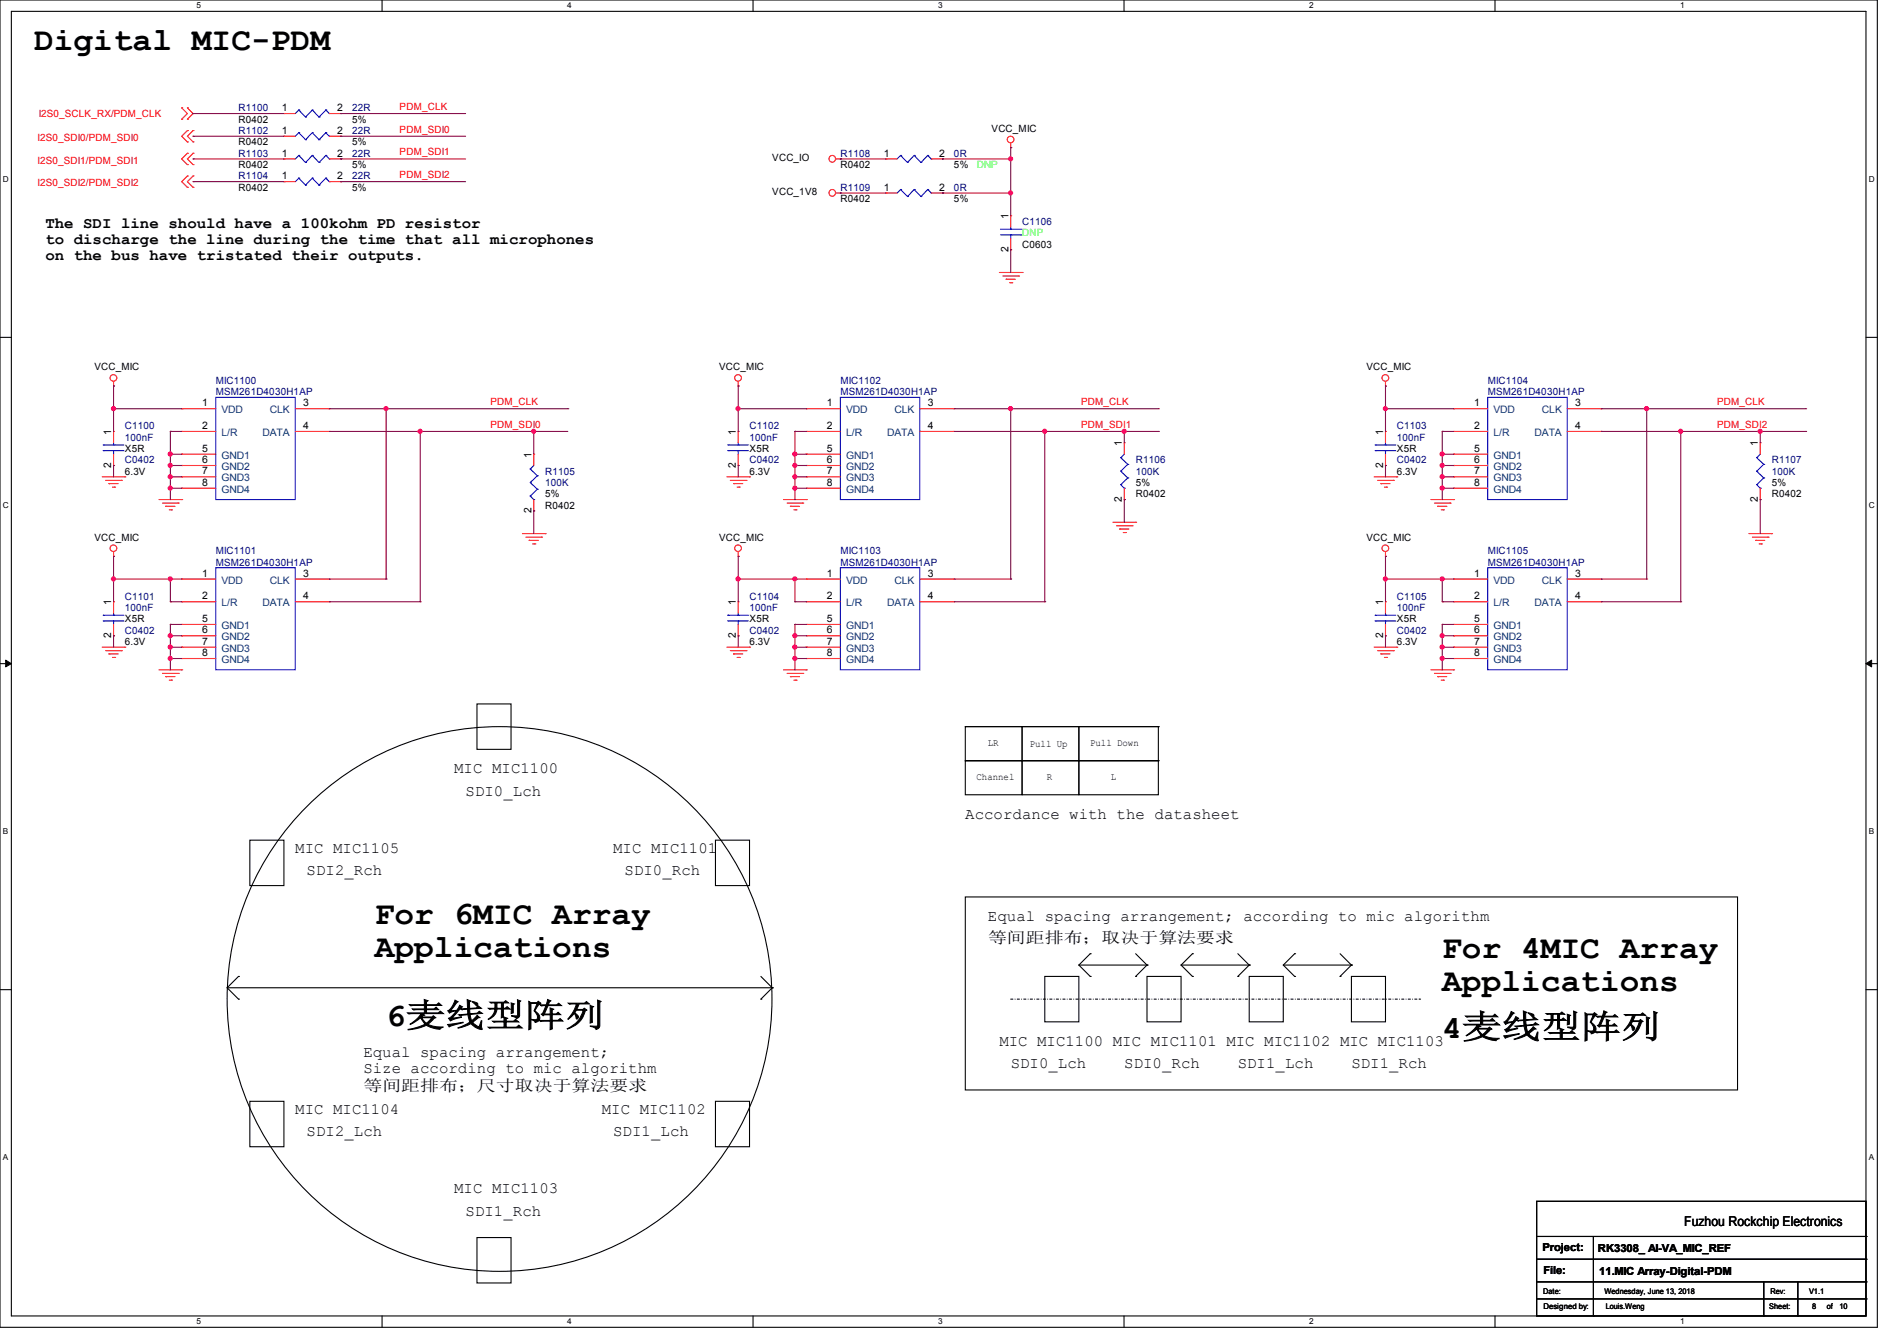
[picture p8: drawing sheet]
<svg xmlns="http://www.w3.org/2000/svg" width="297mm" height="210mm" viewBox="0 0 297 210" stroke-linecap="round" stroke-linejoin="round" font-family="sans-serif">
<path d="M0 0h293.9v207.9h-293.9zM1.8 1.8h290.3v204.3h-290.3z" fill="none" stroke="#000" stroke-width=".17"/>
<g fill="#fff">
<path d="M30.8 .2h.7v1.4h-.7z"/>
<path d="M30.8 206.2h.7v1.4h-.7z"/>
</g>
<path d="M59.8 0v1.8M59.8 206.1v1.8" fill="none" stroke="#000" stroke-width=".17"/>
<g fill="#fff">
<path d="M88.8 .2h.7v1.4h-.7z"/>
<path d="M88.8 206.2h.7v1.4h-.7z"/>
</g>
<path d="M117.9 0v1.8M117.9 206.1v1.8" fill="none" stroke="#000" stroke-width=".17"/>
<g fill="#fff">
<path d="M146.9 .2h.7v1.4h-.7z"/>
<path d="M146.9 206.2h.7v1.4h-.7z"/>
</g>
<path d="M176 0v1.8M176 206.1v1.8" fill="none" stroke="#000" stroke-width=".17"/>
<g fill="#fff">
<path d="M205 .2h.7v1.4h-.7z"/>
<path d="M205 206.2h.7v1.4h-.7z"/>
</g>
<path d="M234.1 0v1.8M234.1 206.1v1.8" fill="none" stroke="#000" stroke-width=".17"/>
<g fill="#fff">
<path d="M263.1 .2h.6v1.4h-.6z"/>
<path d="M263.1 206.2h.6v1.4h-.6z"/>
<path d="M.5 27.3h.9v1.4h-.9z"/>
<path d="M292.6 27.3h.9v1.4h-.9z"/>
<path d="M.5 78.4h.9v1.4h-.9z"/>
<path d="M292.6 78.4h.9v1.4h-.9z"/>
</g>
<path d="M0 52.8h1.8M292.1 52.8h1.8" fill="none" stroke="#000" stroke-width=".17"/>
<g fill="#fff">
<path d="M.5 129.5h.8v1.4h-.8z"/>
<path d="M292.6 129.5h.8v1.4h-.8z"/>
</g>
<path d="M0 103.9h1.8M292.1 103.9h1.8" fill="none" stroke="#000" stroke-width=".17"/>
<path d="M.9 103.4l.9 .5-.9 .5zM292.1 103.9l.9-.5v1z" fill="#000" stroke="#000" stroke-width=".16"/>
<g fill="#fff">
<path d="M.5 180.5h.8v1.4h-.8z"/>
<path d="M292.6 180.5h.8v1.4h-.8z"/>
</g>
<g fill="none" stroke="#000" stroke-width=".17">
<path d="M74.7 110.2h5.3v7.1h-5.3zM151.1 113.8h8.9v5.3h-8.9zM151.1 119.1h8.9v5.4h-8.9zM151.1 113.8h30.3M151.1 119.1h30.3M160 113.8h8.9v5.3h-8.9zM160 119.1h8.9v5.4h-8.9zM168.9 113.8h12.5v5.3h-12.5zM168.9 119.1h12.5v5.4h-12.5zM181.4 113.8h.1M181.4 119.1h.1M39.1 131.6h5.3v7.1h-5.3z"/>
<path d="M112 131.6h5.3v7.1h-5.3zM0 155h1.8M35.6 154.7l1.7 1.8M35.6 154.7h85.3M37.3 156.5h.1M37.3 152.9h.1M37.3 152.9l-1.7 1.8M119.1 156.5h.1M119.1 152.9l1.8 1.8M120.9 154.7h.1M120.9 154.7l-1.8 1.8M151.1 140.5h120.9v30.2h-120.9z"/>
<path d="M163.6 152.9h5.3v7.1h-5.3zM168.9 151.1h10.7M168.9 151.1l1.8 1.8M170.7 152.9h.1M170.7 149.4h.1M170.7 149.4l-1.8 1.7M177.8 152.9h.1M177.8 149.4l1.8 1.7M179.6 152.9h5.3v7.1h-5.3zM179.6 151.1h.1M179.6 151.1l-1.8 1.8M184.9 151.1h10.7"/>
<path d="M184.9 151.1l1.8 1.8M186.7 152.9h.1M186.7 149.4h.1M186.7 149.4l-1.8 1.7M193.8 152.9h.1M193.8 149.4l1.8 1.7M195.6 152.9h5.3v7.1h-5.3zM195.6 151.1h.1M195.6 151.1l-1.8 1.8M200.9 151.1h10.7M200.9 151.1l1.8 1.8M202.7 149.4h.1"/>
<path d="M202.7 152.9h.1M202.7 149.4l-1.8 1.7M209.8 152.9h.1M209.8 149.4l1.8 1.7M211.6 152.9h5.3v7.1h-5.3zM211.6 151.1h.1M211.6 151.1l-1.8 1.8M292.1 155h1.8M39.1 172.5h5.3v7.1h-5.3zM112 172.5h5.3v7.1h-5.3zM74.7 193.8h5.3v7.1h-5.3zM240.6 188.1h51.5v18h-51.5z"/>
<path d="M240.6 193.6h51.5M240.6 197.2h51.5M249.5 193.6v12.5M292.1 193.6h.1M292.1 197.2h.1M240.6 200.7h51.5M240.6 203.4h51.5M249.5 206.1h.1M276.1 206.1h.1M276.1 200.7v5.4M281.5 206.1h.1M281.5 200.7v5.4"/>
<path d="M292.1 200.7h.1M292.1 203.4h.1"/>
<circle cx="78.2" cy="156.4" r="42.7"/>
</g>
<path d="M158.2 156.5h64M222.2 156.5h.1" fill="none" stroke="#000" stroke-width=".17" stroke-dasharray=".3 .3 0 .3"/>
<g fill="none" stroke="#f00" stroke-width=".17">
<path d="M28.4 18.7h.1M28.4 16.9h.1M28.4 16.9l.9 .9-.9 .9M29.3 16.9h.1M29.3 18.7h.1M29.3 16.9l.9 .9-.9 .9M44.4 17.8h.1M44.4 17.8h1.8M51.6 17.8h1.7M53.3 17.8h.1M29.3 27.6h.1M29.3 29.3h.1"/>
<path d="M29.3 24h.1M29.3 25.8h.1M29.3 20.4h.1M29.3 22.2h.1M29.3 27.6l-.9 .8 .9 .9M29.3 24l-.9 .9 .9 .9M29.3 20.4l-.9 .9 .9 .9M30.2 27.6h.1M30.2 29.3h.1M30.2 24h.1M30.2 25.8h.1M30.2 20.4h.1"/>
<path d="M30.2 22.2h.1M30.2 27.6l-.9 .8 .9 .9M30.2 24l-.9 .9 .9 .9M30.2 20.4l-.9 .9 .9 .9M44.4 21.3h.1M44.4 28.4h.1M44.4 24.9h.1M44.4 24.9h1.8M44.4 21.3h1.8M44.4 28.4h1.8M51.6 24.9h1.7M51.6 21.3h1.7"/>
<path d="M51.6 28.4h1.7M53.3 21.3h.1M53.3 28.4h.1M53.3 24.9h.1M130.9 24.9h.7M130.9 30.2h.7M131.6 24.9h.1M131.6 30.2h.1M138.7 24.9h.1M138.7 30.2h.1M138.7 24.9h1.8M138.7 30.2h1.8"/>
<path d="M145.8 24.9h1.8M145.8 30.2h1.8M147.6 24.9h.1M147.6 30.2h.1M158.2 23.1h.1M158.2 33.8h.1M158.2 39.1h.1M158.2 22.4v.7M158.2 33.8v1.8M158.2 37.3v1.8M17.8 59.7v.8M115.6 59.7v.8"/>
<path d="M156.5 42.7h3.5M157 43.2h2.5M157.5 43.7h.1M157.5 43.7h1.5M158.1 44.3h.3M158.4 44.3h.1M159.5 43.2h.1M160 42.7h.1M216.9 59.7v.8M16 74.7h3.6M16.6 75.2h2.4M17.1 75.7h.1"/>
<path d="M17.1 75.7h1.4M17.6 76.3h.3M17.8 60.5h.1M17.8 67.6h.1M17.8 72.9h.1M17.8 67.6v1.7M17.8 71.1v1.8M17.9 76.3h.1M19 75.2h.1M19.6 74.7h.1M24.9 78.2h3.5M25.4 78.8h2.5"/>
<path d="M26 79.3h.1M26 79.3h1.4M26.5 79.8h.3M26.8 79.8h.1M27.9 78.8h.1M28.4 78.2h.1M28.4 64h.1M28.4 71.1h.1M28.4 72.9h.1M28.4 74.7h.1M28.4 76.5h.1M28.4 67.6h.1"/>
<path d="M28.4 74.7h5.4M28.4 64h5.4M28.4 67.6h5.4M28.4 71.1h5.4M28.4 72.9h5.4M28.4 76.5h5.4M46.2 64h5.4M46.2 67.6h5.4M51.6 67.6h.1M51.6 64h.1M83.6 71.1h.1M83.6 71.1v1.8"/>
<path d="M83.6 78.2v1.8M113.8 74.7h3.5M114.3 75.2h2.5M114.9 75.7h.1M114.9 75.7h1.4M115.4 76.3h.3M115.6 60.5h.1M115.6 67.6h.1M115.6 72.9h.1M115.6 67.6v1.7M115.6 71.1v1.8M115.7 76.3h.1"/>
<path d="M116.8 75.2h.1M117.3 74.7h.1M122.7 78.2h3.5M123.2 78.8h2.5M123.7 79.3h.1M123.7 79.3h1.5M124.3 79.8h.3M124.6 79.8h.1M125.7 78.8h.1M126.2 78.2h.1M126.2 64h.1M126.2 71.1h.1"/>
<path d="M126.2 72.9h.1M126.2 74.7h.1M126.2 76.5h.1M126.2 67.6h.1M126.2 74.7h5.4M126.2 64h5.4M126.2 67.6h5.4M126.2 71.1h5.4M126.2 72.9h5.4M126.2 76.5h5.4M144 64h5.4M144 67.6h5.4"/>
<path d="M149.4 67.6h.1M149.4 64h.1M176 69.3h.1M176 78.2h.1M176 69.3v1.8M176 76.5v1.7M215.1 74.7h3.6M215.7 75.2h2.4M216.2 75.7h.1M216.2 75.7h1.4M216.7 76.3h.4M216.9 60.5h.1"/>
<path d="M216.9 67.6h.1M216.9 72.9h.1M216.9 67.6v1.7M216.9 71.1v1.8M217.1 76.3h.1M218.1 75.2h.1M218.7 74.7h.1M224 78.2h3.6M224.6 78.8h2.4M225.1 79.3h.1M225.1 79.3h1.4M225.6 79.8h.4"/>
<path d="M226 79.8h.1M227 78.8h.1M227.6 78.2h.1M227.6 64h.1M227.6 71.1h.1M227.6 72.9h.1M227.6 74.7h.1M227.6 76.5h.1M227.6 67.6h.1M227.6 74.7h5.3M227.6 64h5.3M227.6 67.6h5.3"/>
<path d="M227.6 71.1h5.3M227.6 72.9h5.3M227.6 76.5h5.3M245.4 64h5.3M245.4 67.6h5.3M250.7 67.6h.1M250.7 64h.1M275.6 69.3h.1M275.6 78.2h.1M275.6 69.3v1.8M275.6 76.5v1.7M17.8 87.1h.1"/>
<path d="M17.8 94.2h.1M17.8 99.6h.1M17.8 86.4v.7M17.8 94.2v1.8M17.8 97.8v1.8M28.4 90.7h.1M28.4 97.8h.1M28.4 99.6h.1M28.4 94.2h.1M28.4 90.7h5.4M28.4 94.2h5.4M28.4 97.8h5.4"/>
<path d="M28.4 99.6h5.4M46.2 90.7h5.4M46.2 94.2h5.4M51.6 94.2h.1M51.6 90.7h.1M81.8 83.6h3.5M82.3 84.1h2.5M82.8 84.6h.1M82.8 84.6h1.5M83.4 85.2h.3M83.6 80h.1M83.7 85.2h.1"/>
<path d="M84.8 84.1h.1M85.3 83.6h.1M115.6 87.1h.1M115.6 94.2h.1M115.6 99.6h.1M115.6 86.4v.7M115.6 94.2v1.8M115.6 97.8v1.8M126.2 90.7h.1M126.2 97.8h.1M126.2 99.6h.1M126.2 94.2h.1"/>
<path d="M126.2 90.7h5.4M126.2 94.2h5.4M126.2 97.8h5.4M126.2 99.6h5.4M144 90.7h5.4M144 94.2h5.4M149.4 94.2h.1M149.4 90.7h.1M174.2 81.8h3.6M174.8 82.3h2.4M175.3 82.8h.1M175.3 82.8h1.4"/>
<path d="M175.9 83.4h.3M176.2 83.4h.1M177.2 82.3h.1M177.8 81.8h.1M216.9 87.1h.1M216.9 94.2h.1M216.9 99.6h.1M216.9 86.4v.7M216.9 94.2v1.8M216.9 97.8v1.8M227.6 90.7h.1M227.6 97.8h.1"/>
<path d="M227.6 99.6h.1M227.6 94.2h.1M227.6 90.7h5.3M227.6 94.2h5.3M227.6 97.8h5.3M227.6 99.6h5.3M245.4 90.7h5.3M245.4 94.2h5.3M250.7 94.2h.1M250.7 90.7h.1M273.8 83.6h3.6M274.4 84.1h2.4"/>
<path d="M274.9 84.6h.1M274.9 84.6h1.4M275.4 85.2h.4M275.8 85.2h.1M276.8 84.1h.1M277.4 83.6h.1M16 101.3h3.6M16.6 101.9h2.4M17.1 102.4h.1M17.1 102.4h1.4M17.6 103h.3M17.9 103h.1"/>
<path d="M19 101.9h.1M19.6 101.3h.1M24.9 104.9h3.5M25.4 105.5h2.5M26 106h.1M26 106h1.4M26.5 106.5h.3M26.8 106.5h.1M27.9 105.5h.1M28.4 104.9h.1M28.4 101.3h.1M28.4 103.1h.1"/>
<path d="M28.4 101.3h5.4M28.4 103.1h5.4M113.8 101.3h3.5M114.3 101.9h2.5M114.9 102.4h.1M114.9 102.4h1.4M115.4 103h.3M115.7 103h.1M116.8 101.9h.1M117.3 101.3h.1M122.7 104.9h3.5M123.2 105.5h2.5"/>
<path d="M123.7 106h.1M123.7 106h1.5M124.3 106.5h.3M124.6 106.5h.1M125.7 105.5h.1M126.2 104.9h.1M126.2 101.3h.1M126.2 103.1h.1M126.2 101.3h5.4M126.2 103.1h5.4M215.1 101.3h3.6M215.7 101.9h2.4"/>
<path d="M216.2 102.4h.1M216.2 102.4h1.4M216.7 103h.4M217.1 103h.1M218.1 101.9h.1M218.7 101.3h.1M224 104.9h3.6M224.6 105.5h2.4M225.1 106h.1M225.1 106h1.4M225.6 106.5h.4M226 106.5h.1"/>
<path d="M227 105.5h.1M227.6 104.9h.1M227.6 101.3h.1M227.6 103.1h.1M227.6 101.3h5.3M227.6 103.1h5.3"/>
<circle cx="130.3" cy="24.9" r=".52"/>
<circle cx="130.3" cy="30.2" r=".52"/>
<circle cx="158.2" cy="21.8" r=".52"/>
<circle cx="17.8" cy="59.2" r=".52"/>
<circle cx="115.6" cy="59.2" r=".52"/>
<circle cx="216.9" cy="59.2" r=".52"/>
<circle cx="17.8" cy="85.9" r=".52"/>
<circle cx="115.6" cy="85.9" r=".52"/>
<circle cx="216.9" cy="85.9" r=".52"/>
</g>
<g fill="none" stroke="#00f" stroke-width=".17">
<path d="M46.8 17.2h.1M46.8 17.2l-.6 .6M46.8 17.2l1 1.1M47.8 18.3h.1M48.9 17.2h.1M48.9 17.2l-1.1 1.1M48.9 17.2l1.1 1.1M50 18.3h.1M51 17.2h.1M51 17.2l-1 1.1M51 17.2l.6 .6M51.6 17.8h.1"/>
<path d="M46.8 20.8h.1M46.8 27.9h.1M46.8 24.3h.1M46.8 20.8l-.6 .5M46.8 20.8l1 1.1M46.8 27.9l-.6 .5M46.8 27.9l1 1.1M46.8 24.3l-.6 .6M46.8 24.3l1 1.1M47.8 21.9h.1M47.8 29h.1M47.8 25.4h.1"/>
<path d="M48.9 20.8h.1M48.9 27.9h.1M48.9 24.3h.1M48.9 20.8l-1.1 1.1M48.9 20.8l1.1 1.1M48.9 27.9l-1.1 1.1M48.9 27.9l1.1 1.1M48.9 24.3l-1.1 1.1M48.9 24.3l1.1 1.1M50 21.9h.1M50 29h.1M50 25.4h.1"/>
<path d="M51 20.8h.1M51 27.9h.1M51 24.3h.1M51 20.8l-1 1.1M51 20.8l.6 .5M51 27.9l-1 1.1M51 27.9l.6 .5M51 24.3l-1 1.1M51 24.3l.6 .6M51.6 21.3h.1M51.6 28.4h.1M51.6 24.9h.1"/>
<path d="M141 24.3h.1M141 29.7h.1M141 24.3l-.5 .6M141 24.3l1.1 1.1M141 29.7l-.5 .5M141 29.7l1.1 1.1M142.1 25.4h.1M142.1 30.8h.1M143.1 24.3h.1M143.1 29.7h.1M143.1 24.3l-1 1.1M143.1 24.3l1.1 1.1"/>
<path d="M143.1 29.7l-1 1.1M143.1 29.7l1.1 1.1M144.2 25.4h.1M144.2 30.8h.1M145.2 24.3h.1M145.2 29.7h.1M145.2 24.3l-1 1.1M145.2 24.3l.6 .6M145.2 29.7l-1 1.1M145.2 29.7l.6 .5M145.8 24.9h.1M145.8 30.2h.1"/>
<path d="M156.6 36.8h3.3M156.6 35.9h3.3M158.2 35.9h.1M158.2 36.8h.1M158.2 35.6v.3M158.2 36.8v.5M159.9 36.8h.1M159.9 35.9h.1M16.2 70.6h.1M16.2 69.7h.1M16.2 70.6h3.2M16.2 69.7h3.2"/>
<path d="M17.8 69.7h.1M17.8 70.6h.1M17.8 69.3v.4M17.8 70.6v.5M33.8 62.2h12.4v16h-12.4zM83 73.4h.1M83 75.6h.1M83 77.7h.1M83 73.4l1.1 1.1M83 75.6l1.1 1M83 77.7l.6 .5M83.6 78.2h.1"/>
<path d="M83.6 72.9l-.6 .5M84.1 74.5h.1M84.1 76.6h.1M84.1 74.5l-1.1 1.1M84.1 76.6l-1.1 1.1M114 70.6h.1M114 69.7h.1M114 70.6h3.2M114 69.7h3.2M115.6 69.7h.1M115.6 70.6h.1M115.6 69.3v.4"/>
<path d="M115.6 70.6v.5M131.6 62.2h12.4v16h-12.4zM175.5 71.7h.1M175.5 73.8h.1M175.5 75.9h.1M175.5 71.7l1.1 1M175.5 73.8l1.1 1M175.5 75.9l.5 .6M176 76.5h.1M176 71.1l-.5 .6M176.6 72.7h.1M176.6 74.8h.1"/>
<path d="M176.6 72.7l-1.1 1.1M176.6 74.8l-1.1 1.1M215.3 70.6h.1M215.3 69.7h.1M215.3 70.6h3.2M215.3 69.7h3.2M216.9 69.7h.1M216.9 70.6h.1M216.9 69.3v.4M216.9 70.6v.5M232.9 62.2h12.5v16h-12.5zM275 71.7h.1"/>
<path d="M275 73.8h.1M275 75.9h.1M275 71.7l1.1 1M275 73.8l1.1 1M275 75.9l.6 .6M275.6 76.5h.1M275.6 71.1l-.6 .6M276.1 72.7h.1M276.1 74.8h.1M276.1 72.7l-1.1 1.1M276.1 74.8l-1.1 1.1M16.2 97.2h.1"/>
<path d="M16.2 96.4h.1M16.2 97.2h3.2M16.2 96.4h3.2M17.8 96.4h.1M17.8 97.2h.1M17.8 96v.4M17.8 97.2v.6M33.8 88.9h12.4v16h-12.4zM114 97.2h.1M114 96.4h.1M114 97.2h3.2M114 96.4h3.2"/>
<path d="M115.6 96.4h.1M115.6 97.2h.1M115.6 96v.4M115.6 97.2v.6M131.6 88.9h12.4v16h-12.4zM215.3 97.2h.1M215.3 96.4h.1M215.3 97.2h3.2M215.3 96.4h3.2M216.9 96.4h.1M216.9 97.2h.1M216.9 96v.4"/>
<path d="M216.9 97.2v.6M232.9 88.9h12.5v16h-12.5z"/>
</g>
<g fill="none" stroke="#800040" stroke-width=".17">
<path d="M30.2 17.8h.1M30.2 17.8h14.2M53.3 17.8h.1M53.3 17.8h19.6M30.2 24.9h.1M30.2 28.4h.1M30.2 21.3h.1M30.2 24.9h14.2M30.2 28.4h14.2M30.2 21.3h14.2M53.3 24.9h.1M53.3 28.4h.1"/>
<path d="M53.3 21.3h.1M53.3 24.9h19.6M53.3 28.4h19.6M53.3 21.3h19.6M131.6 30.2h.1M131.6 24.9h.1M131.6 24.9h7.1M131.6 30.2h7.1M147.6 24.9h.1M147.6 30.2h.1M147.6 24.9h10.6M147.6 30.2h10.6"/>
<path d="M158.2 23.1h.1M158.2 24.9h.1M158.2 30.2h.1M158.2 39.1h.1M158.2 23.1v10.7M158.2 39.1v3.6M17.8 64h.1M17.8 72.9h.1M17.8 60.5h.1M17.8 60.5v7.1M17.8 72.9v1.8M17.8 64h10.6"/>
<path d="M26.7 67.6h.1M26.7 71.1h.1M26.7 72.9h.1M26.7 74.7h.1M26.7 76.5h.1M26.7 67.6h1.7M26.7 67.6v10.6M26.7 71.1h1.7M26.7 72.9h1.7M26.7 74.7h1.7M26.7 76.5h1.7M51.6 67.6h37.3"/>
<path d="M51.6 64h37.3M60.5 64h.1M60.5 64v26.7M65.8 67.6h.1M65.8 67.6v26.6M83.6 67.6h.1M83.6 67.6v3.5M88.9 64h.1M115.6 64h.1M115.6 72.9h.1M115.6 60.5h.1M115.6 64h10.6"/>
<path d="M115.6 60.5v7.1M115.6 72.9v1.8M124.5 67.6h.1M124.5 71.1h.1M124.5 72.9h.1M124.5 74.7h.1M124.5 76.5h.1M124.5 67.6h1.7M124.5 71.1h1.7M124.5 72.9h1.7M124.5 74.7h1.7M124.5 76.5h1.7"/>
<path d="M124.5 67.6v10.6M149.4 67.6h32M149.4 64h32M158.2 64h.1M158.2 64v26.7M163.6 67.6h.1M163.6 67.6v26.6M176 67.6h.1M176 78.2h.1M176 67.6v1.7M176 78.2v3.6M181.4 67.6h.1"/>
<path d="M181.4 64h.1M216.9 64h.1M216.9 72.9h.1M216.9 60.5h.1M216.9 64h10.7M216.9 60.5v7.1M216.9 72.9v1.8M225.8 67.6h.1M225.8 71.1h.1M225.8 72.9h.1M225.8 74.7h.1M225.8 76.5h.1"/>
<path d="M225.8 67.6h1.8M225.8 71.1h1.8M225.8 72.9h1.8M225.8 74.7h1.8M225.8 76.5h1.8M225.8 67.6v10.6M250.7 67.6h32M250.7 64h32M257.8 64h.1M257.8 64v26.7M263.1 67.6h.1M263.1 67.6v26.6"/>
<path d="M275.6 67.6h.1M275.6 78.2h.1M275.6 67.6v1.7M275.6 78.2v5.4M282.7 67.6h.1M282.7 64h.1M17.8 90.7h.1M17.8 99.6h.1M17.8 87.1h.1M17.8 87.1v7.1M17.8 99.6v1.7M17.8 90.7h10.6"/>
<path d="M26.7 94.2h.1M26.7 97.8h.1M26.7 99.6h.1M26.7 90.7h.1M26.7 94.2h1.7M26.7 90.7v3.5M26.7 97.8v7.1M26.7 97.8h1.7M26.7 99.6h1.7M51.6 90.7h8.9M51.6 94.2h14.2M60.5 90.7h.1"/>
<path d="M65.8 94.2h.1M83.6 80h.1M83.6 80v3.6M115.6 90.7h.1M115.6 99.6h.1M115.6 87.1h.1M115.6 90.7h10.6M115.6 87.1v7.1M115.6 99.6v1.7M124.5 94.2h.1M124.5 97.8h.1M124.5 99.6h.1"/>
<path d="M124.5 90.7h.1M124.5 94.2h1.7M124.5 97.8h1.7M124.5 99.6h1.7M124.5 90.7v3.5M124.5 97.8v7.1M149.4 90.7h8.8M149.4 94.2h14.2M158.2 90.7h.1M163.6 94.2h.1M216.9 90.7h.1M216.9 99.6h.1"/>
<path d="M216.9 87.1h.1M216.9 90.7h10.7M216.9 87.1v7.1M216.9 99.6v1.7M225.8 94.2h.1M225.8 97.8h.1M225.8 99.6h.1M225.8 90.7h.1M225.8 94.2h1.8M225.8 97.8h1.8M225.8 99.6h1.8M225.8 90.7v3.5"/>
<path d="M225.8 97.8v7.1M250.7 90.7h7.1M250.7 94.2h12.4M257.8 90.7h.1M263.1 94.2h.1M26.7 101.3h.1M26.7 103.1h.1M26.7 101.3h1.7M26.7 103.1h1.7M124.5 101.3h.1M124.5 103.1h.1M124.5 101.3h1.7"/>
<path d="M124.5 103.1h1.7M225.8 101.3h.1M225.8 103.1h.1M225.8 101.3h1.8M225.8 103.1h1.8"/>
</g>
<g fill="#f0f" stroke="#f0f" stroke-width=".17">
<circle cx="17.8" cy="64" r=".32"/>
<circle cx="17.8" cy="90.7" r=".32"/>
<circle cx="26.6" cy="99.5" r=".32"/>
<circle cx="26.6" cy="101.3" r=".32"/>
<circle cx="26.6" cy="103.1" r=".32"/>
<circle cx="26.6" cy="71.1" r=".32"/>
<circle cx="26.6" cy="74.7" r=".32"/>
<circle cx="26.6" cy="72.9" r=".32"/>
<circle cx="26.6" cy="76.4" r=".32"/>
<circle cx="26.6" cy="90.7" r=".32"/>
<circle cx="158.2" cy="24.9" r=".32"/>
<circle cx="158.2" cy="30.2" r=".32"/>
<circle cx="115.5" cy="64" r=".32"/>
<circle cx="115.5" cy="90.7" r=".32"/>
<circle cx="124.4" cy="101.3" r=".32"/>
<circle cx="124.4" cy="99.5" r=".32"/>
<circle cx="124.4" cy="72.9" r=".32"/>
<circle cx="124.4" cy="71.1" r=".32"/>
<circle cx="124.4" cy="103.1" r=".32"/>
<circle cx="124.4" cy="74.7" r=".32"/>
<circle cx="124.4" cy="76.4" r=".32"/>
<circle cx="124.4" cy="90.7" r=".32"/>
<circle cx="275.6" cy="67.5" r=".32"/>
<circle cx="216.9" cy="64" r=".32"/>
<circle cx="225.8" cy="90.7" r=".32"/>
<circle cx="216.9" cy="90.7" r=".32"/>
<circle cx="225.8" cy="101.3" r=".32"/>
<circle cx="225.8" cy="99.5" r=".32"/>
<circle cx="225.8" cy="103.1" r=".32"/>
<circle cx="225.8" cy="71.1" r=".32"/>
<circle cx="225.8" cy="72.9" r=".32"/>
<circle cx="225.8" cy="76.4" r=".32"/>
<circle cx="225.8" cy="74.7" r=".32"/>
<circle cx="60.4" cy="64" r=".32"/>
<circle cx="65.8" cy="67.5" r=".32"/>
<circle cx="83.5" cy="67.5" r=".32"/>
<circle cx="158.2" cy="64" r=".32"/>
<circle cx="163.6" cy="67.5" r=".32"/>
<circle cx="176" cy="67.5" r=".32"/>
<circle cx="257.8" cy="64" r=".32"/>
<circle cx="263.1" cy="67.5" r=".32"/>
</g>
<g font-size="5.1">
<text x="5.3" y="7.8">Digital MIC-PDM</text>
<text x="58.7" y="144.7">For 6MIC Array</text>
<text x="58.7" y="149.9">Applications</text>
<text x="225.8" y="150.1">For 4MIC Array</text>
<text x="225.8" y="155.2">Applications</text>
<text x="60.4" y="160.7">6麦线型阵列</text>
<text x="225.8" y="162.5">4麦线型阵列</text>
</g>
<g font-size="2.5">
<text x="7.1" y="35.8">The SDI line should have a 100kohm PD resistor</text>
<text x="7.1" y="38.2">to discharge the line during the time that all microphones</text>
<text x="7.1" y="40.7">on the bus have tristated their outputs.</text>
<text x="71.1" y="121.1">MIC MIC1100</text>
<text x="72.9" y="124.6">SDI0_Lch</text>
<text x="151.1" y="128.2">Accordance with the datasheet</text>
<text x="46.2" y="133.5">MIC MIC1105</text>
<text x="48" y="137.1">SDI2_Rch</text>
<text x="96" y="133.5">MIC MIC1101</text>
<text x="97.8" y="137.1">SDI0_Rch</text>
<text x="154.7" y="144.2">Equal spacing arrangement; according to mic algorithm</text>
<text x="154.7" y="147.7">等间距排布；取决于算法要求</text>
<text x="56.9" y="165.5">Equal spacing arrangement;</text>
<text x="56.9" y="168">Size according to mic algorithm</text>
<text x="156.5" y="163.7">MIC MIC1100 MIC MIC1101 MIC MIC1102 MIC MIC1103</text>
<text x="158.2" y="167.3">SDI0_Lch</text>
<text x="176" y="167.3">SDI0_Rch</text>
<text x="193.8" y="167.3">SDI1_Lch</text>
<text x="211.6" y="167.3">SDI1_Rch</text>
<text x="56.9" y="170.9">等间距排布；尺寸取决于算法要求</text>
<text x="46.2" y="174.4">MIC MIC1104</text>
<text x="48" y="178">SDI2_Lch</text>
<text x="94.2" y="174.4">MIC MIC1102</text>
<text x="96" y="178">SDI1_Lch</text>
<text x="71.1" y="186.9">MIC MIC1103</text>
<text x="72.9" y="190.4">SDI1_Rch</text>
</g>
<text font-size="2.1" x="263.7" y="192">Fuzhou Rockchip Electronics</text>
<g font-size="1.7">
<text x="241.5" y="196">Project:</text>
<text x="250.2" y="196.1">RK3308_ AI-VA_MIC_REF</text>
<text x="241.6" y="199.5">File:</text>
<text x="250.4" y="199.7">11.MIC Array-Digital-PDM</text>
</g>
<g font-size="1.6" fill="#000080">
<text x="37.3" y="17.4">R1100</text>
<text x="55.1" y="17.4">22R</text>
<text x="37.3" y="21">R1102</text>
<text x="55.1" y="21">22R</text>
<text x="37.3" y="28.1">R1104</text>
<text x="37.3" y="24.6">R1103</text>
<text x="55.1" y="28.1">22R</text>
<text x="55.1" y="24.6">22R</text>
<text x="131.6" y="24.6">R1108</text>
<text x="131.6" y="29.9">R1109</text>
<text x="149.4" y="24.6">0R</text>
<text x="149.4" y="29.9">0R</text>
<text x="160" y="35.2">C1106</text>
<text x="33.8" y="60.1">MIC1100</text>
<text x="33.8" y="61.9">MSM261D4030H1AP</text>
<text x="131.6" y="60.1">MIC1102</text>
<text x="131.6" y="61.9">MSM261D4030H1AP</text>
<text x="232.9" y="60.1">MIC1104</text>
<text x="232.9" y="61.9">MSM261D4030H1AP</text>
<text x="19.6" y="67.2">C1100</text>
<text x="19.6" y="69">100nF</text>
<text x="117.4" y="67.2">C1102</text>
<text x="117.4" y="69">100nF</text>
<text x="218.7" y="67.2">C1103</text>
<text x="218.7" y="69">100nF</text>
<text x="19.6" y="72.6">C0402</text>
<text x="85.3" y="74.3">R1105</text>
<text x="85.3" y="76.1">100K</text>
<text x="117.4" y="72.6">C0402</text>
<text x="177.8" y="72.6">R1106</text>
<text x="177.8" y="74.3">100K</text>
<text x="218.7" y="72.6">C0402</text>
<text x="277.4" y="72.6">R1107</text>
<text x="277.4" y="74.3">100K</text>
<text x="33.8" y="86.8">MIC1101</text>
<text x="33.8" y="88.6">MSM261D4030H1AP</text>
<text x="131.6" y="86.8">MIC1103</text>
<text x="131.6" y="88.6">MSM261D4030H1AP</text>
<text x="232.9" y="86.8">MIC1105</text>
<text x="232.9" y="88.6">MSM261D4030H1AP</text>
<text x="19.6" y="93.9">C1101</text>
<text x="19.6" y="95.7">100nF</text>
<text x="117.4" y="93.9">C1104</text>
<text x="117.4" y="95.7">100nF</text>
<text x="218.7" y="93.9">C1105</text>
<text x="218.7" y="95.7">100nF</text>
<text x="19.6" y="99.2">C0402</text>
<text x="117.4" y="99.2">C0402</text>
<text x="218.7" y="99.2">C0402</text>
</g>
<g font-size="1.6">
<text x="44.1" y="17.4">1</text>
<text x="52.8" y="17.4">2</text>
<text x="37.3" y="19.2">R0402</text>
<text x="37.3" y="22.8">R0402</text>
<text x="44.1" y="21">1</text>
<text x="52.8" y="21">2</text>
<text x="55.1" y="19.2">5%</text>
<text x="55.1" y="22.8">5%</text>
<text x="155.2" y="20.7">VCC_MIC</text>
<text x="37.3" y="29.9">R0402</text>
<text x="37.3" y="26.3">R0402</text>
<text x="44.1" y="28.1">1</text>
<text x="44.1" y="24.5">1</text>
<text x="52.8" y="28.1">2</text>
<text x="52.8" y="24.5">2</text>
<text x="55.1" y="29.9">5%</text>
<text x="55.1" y="26.3">5%</text>
<text x="120.9" y="25.3">VCC_IO</text>
<text x="131.6" y="26.3">R0402</text>
<text x="138.4" y="24.5">1</text>
<text x="138.4" y="29.8">1</text>
<text x="147" y="24.5">2</text>
<text x="147" y="29.8">2</text>
<text x="149.4" y="26.3">5%</text>
<text x="120.9" y="30.6">VCC_1V8</text>
<text x="131.6" y="31.7">R0402</text>
<text x="149.4" y="31.7">5%</text>
<text x="157.9" y="34.3" transform="rotate(-90 157.9 34.3)">1</text>
<text x="157.9" y="39.5" transform="rotate(-90 157.9 39.5)">2</text>
<text x="160" y="38.8">C0603</text>
<text x="14.8" y="58">VCC_MIC</text>
<text x="112.6" y="58">VCC_MIC</text>
<text x="213.9" y="58">VCC_MIC</text>
<text x="31.7" y="63.6">1</text>
<text x="47.5" y="63.6">3</text>
<text x="129.5" y="63.6">1</text>
<text x="145.3" y="63.6">3</text>
<text x="230.8" y="63.6">1</text>
<text x="246.6" y="63.6">3</text>
<text x="17.4" y="68.1" transform="rotate(-90 17.4 68.1)">1</text>
<text x="19.6" y="70.8">X5R</text>
<text x="31.7" y="70.7">5</text>
<text x="31.7" y="67.2">2</text>
<text x="47.5" y="67.2">4</text>
<text x="83.2" y="71.7" transform="rotate(-90 83.2 71.7)">1</text>
<text x="115.2" y="68.1" transform="rotate(-90 115.2 68.1)">1</text>
<text x="117.4" y="70.8">X5R</text>
<text x="129.5" y="70.7">5</text>
<text x="129.5" y="67.2">2</text>
<text x="145.3" y="67.2">4</text>
<text x="175.7" y="69.9" transform="rotate(-90 175.7 69.9)">1</text>
<text x="216.6" y="68.1" transform="rotate(-90 216.6 68.1)">1</text>
<text x="218.7" y="70.8">X5R</text>
<text x="230.8" y="70.7">5</text>
<text x="230.8" y="67.2">2</text>
<text x="246.6" y="67.2">4</text>
<text x="275.2" y="69.9" transform="rotate(-90 275.2 69.9)">1</text>
<text x="17.4" y="73.2" transform="rotate(-90 17.4 73.2)">2</text>
<text x="19.6" y="74.3">6.3V</text>
<text x="31.7" y="72.5">6</text>
<text x="31.7" y="74.3">7</text>
<text x="31.7" y="76.1">8</text>
<text x="85.3" y="77.9">5%</text>
<text x="115.2" y="73.2" transform="rotate(-90 115.2 73.2)">2</text>
<text x="117.4" y="74.3">6.3V</text>
<text x="129.5" y="72.5">6</text>
<text x="129.5" y="74.3">7</text>
<text x="129.5" y="76.1">8</text>
<text x="177.8" y="77.9">R0402</text>
<text x="177.8" y="76.1">5%</text>
<text x="216.6" y="73.2" transform="rotate(-90 216.6 73.2)">2</text>
<text x="218.7" y="74.3">6.3V</text>
<text x="230.8" y="72.5">6</text>
<text x="230.8" y="74.3">7</text>
<text x="230.8" y="76.1">8</text>
<text x="277.4" y="77.9">R0402</text>
<text x="277.4" y="76.1">5%</text>
<text x="83.2" y="80.3" transform="rotate(-90 83.2 80.3)">2</text>
<text x="85.3" y="79.7">R0402</text>
<text x="175.7" y="78.6" transform="rotate(-90 175.7 78.6)">2</text>
<text x="275.2" y="78.6" transform="rotate(-90 275.2 78.6)">2</text>
<text x="14.8" y="84.7">VCC_MIC</text>
<text x="112.6" y="84.7">VCC_MIC</text>
<text x="213.9" y="84.7">VCC_MIC</text>
<text x="17.4" y="94.8" transform="rotate(-90 17.4 94.8)">1</text>
<text x="31.7" y="90.3">1</text>
<text x="31.7" y="93.9">2</text>
<text x="47.5" y="93.9">4</text>
<text x="47.5" y="90.3">3</text>
<text x="115.2" y="94.8" transform="rotate(-90 115.2 94.8)">1</text>
<text x="129.5" y="90.3">1</text>
<text x="129.5" y="93.9">2</text>
<text x="145.3" y="93.9">4</text>
<text x="145.3" y="90.3">3</text>
<text x="216.6" y="94.8" transform="rotate(-90 216.6 94.8)">1</text>
<text x="230.8" y="90.3">1</text>
<text x="230.8" y="93.9">2</text>
<text x="246.6" y="93.9">4</text>
<text x="246.6" y="90.3">3</text>
<text x="17.4" y="99.9" transform="rotate(-90 17.4 99.9)">2</text>
<text x="19.6" y="97.5">X5R</text>
<text x="19.6" y="101">6.3V</text>
<text x="31.7" y="97.4">5</text>
<text x="31.7" y="99.2">6</text>
<text x="31.7" y="101">7</text>
<text x="115.2" y="99.9" transform="rotate(-90 115.2 99.9)">2</text>
<text x="117.4" y="97.5">X5R</text>
<text x="117.4" y="101">6.3V</text>
<text x="129.5" y="97.4">5</text>
<text x="129.5" y="99.2">6</text>
<text x="129.5" y="101">7</text>
<text x="216.6" y="99.9" transform="rotate(-90 216.6 99.9)">2</text>
<text x="218.7" y="97.5">X5R</text>
<text x="218.7" y="101">6.3V</text>
<text x="230.8" y="97.4">5</text>
<text x="230.8" y="99.2">6</text>
<text x="230.8" y="101">7</text>
<text x="31.7" y="102.7">8</text>
<text x="129.5" y="102.7">8</text>
<text x="230.8" y="102.7">8</text>
<text x="154.7" y="116.8">LR</text>
<text x="161.2" y="117">Pull Up</text>
<text x="170.7" y="116.8">Pull Down</text>
<text x="152.9" y="122.1">Channel</text>
<text x="163.9" y="122.1">R</text>
<text x="173.9" y="122.1">L</text>
</g>
<g font-size="1.6" fill="#f00">
<text x="62.6" y="17.2">PDM_CLK</text>
<text x="5.9" y="22.1">I2S0_SDI0/PDM_SDI0</text>
<text x="6.1" y="18.3">I2S0_SCLK_RX/PDM_CLK</text>
<text x="62.6" y="20.8">PDM_SDI0</text>
<text x="5.9" y="29.2">I2S0_SDI2/PDM_SDI2</text>
<text x="5.9" y="25.6">I2S0_SDI1/PDM_SDI1</text>
<text x="62.6" y="24.3">PDM_SDI1</text>
<text x="62.6" y="27.9">PDM_SDI2</text>
<text x="76.8" y="63.5">PDM_CLK</text>
<text x="169.3" y="63.5">PDM_CLK</text>
<text x="268.8" y="63.5">PDM_CLK</text>
<text x="76.8" y="67">PDM_SDI0</text>
<text x="169.3" y="67">PDM_SDI1</text>
<text x="268.8" y="67">PDM_SDI2</text>
</g>
<g font-size="1.6" fill="#0f0">
<text x="152.9" y="26.3">DNP</text>
<text x="160" y="37">DNP</text>
</g>
<g font-size="1.6" fill="#004080">
<text x="34.7" y="64.7">VDD</text>
<text x="42.3" y="64.7">CLK</text>
<text x="132.5" y="64.7">VDD</text>
<text x="140.1" y="64.7">CLK</text>
<text x="233.8" y="64.7">VDD</text>
<text x="241.4" y="64.7">CLK</text>
<text x="34.7" y="71.8">GND1</text>
<text x="34.7" y="68.3">L/R</text>
<text x="41.1" y="68.3">DATA</text>
<text x="132.5" y="71.8">GND1</text>
<text x="132.5" y="68.3">L/R</text>
<text x="138.9" y="68.3">DATA</text>
<text x="233.8" y="71.8">GND1</text>
<text x="233.8" y="68.3">L/R</text>
<text x="240.3" y="68.3">DATA</text>
<text x="34.7" y="73.6">GND2</text>
<text x="34.7" y="75.4">GND3</text>
<text x="34.7" y="77.2">GND4</text>
<text x="132.5" y="73.6">GND2</text>
<text x="132.5" y="75.4">GND3</text>
<text x="132.5" y="77.2">GND4</text>
<text x="233.8" y="73.6">GND2</text>
<text x="233.8" y="75.4">GND3</text>
<text x="233.8" y="77.2">GND4</text>
<text x="34.7" y="91.4">VDD</text>
<text x="34.7" y="95">L/R</text>
<text x="41.1" y="95">DATA</text>
<text x="42.3" y="91.4">CLK</text>
<text x="132.5" y="91.4">VDD</text>
<text x="132.5" y="95">L/R</text>
<text x="138.9" y="95">DATA</text>
<text x="140.1" y="91.4">CLK</text>
<text x="233.8" y="91.4">VDD</text>
<text x="233.8" y="95">L/R</text>
<text x="240.3" y="95">DATA</text>
<text x="241.4" y="91.4">CLK</text>
<text x="34.7" y="98.5">GND1</text>
<text x="34.7" y="100.3">GND2</text>
<text x="132.5" y="98.5">GND1</text>
<text x="132.5" y="100.3">GND2</text>
<text x="233.8" y="98.5">GND1</text>
<text x="233.8" y="100.3">GND2</text>
<text x="34.7" y="102.1">GND3</text>
<text x="34.7" y="103.8">GND4</text>
<text x="132.5" y="102.1">GND3</text>
<text x="132.5" y="103.8">GND4</text>
<text x="233.8" y="102.1">GND3</text>
<text x="233.8" y="103.8">GND4</text>
</g>
<g font-size="1.3">
<text x="30.8" y="1.3">5</text>
<text x="88.8" y="1.3">4</text>
<text x="146.9" y="1.3">3</text>
<text x="205" y="1.3">2</text>
<text x="263.1" y="1.3">1</text>
<text x=".5" y="28.4">D</text>
<text x="292.6" y="28.4">D</text>
<text x=".5" y="79.5">C</text>
<text x="292.6" y="79.5">C</text>
<text x=".5" y="130.6">B</text>
<text x="292.6" y="130.6">B</text>
<text x=".5" y="181.7">A</text>
<text x="292.6" y="181.7">A</text>
<text x="30.8" y="207.4">5</text>
<text x="88.8" y="207.4">4</text>
<text x="146.9" y="207.4">3</text>
<text x="205" y="207.4">2</text>
<text x="263.1" y="207.4">1</text>
</g>
<g font-size="1.2">
<text x="241.6" y="202.6">Date:</text>
<text x="251.2" y="202.6">Wednesday, June 13, 2018</text>
<text x="277.2" y="202.6">Rev:</text>
<text x="283.2" y="202.6">V1.1</text>
<text x="241.6" y="205.1">Designed by:</text>
<text x="251.4" y="205.1">Louis.Weng</text>
<text x="277" y="205.1">Sheet:</text>
<text x="283.7" y="205.1">8</text>
<text x="286" y="205.1">of</text>
<text x="288" y="205.1">10</text>
</g>
</svg>
